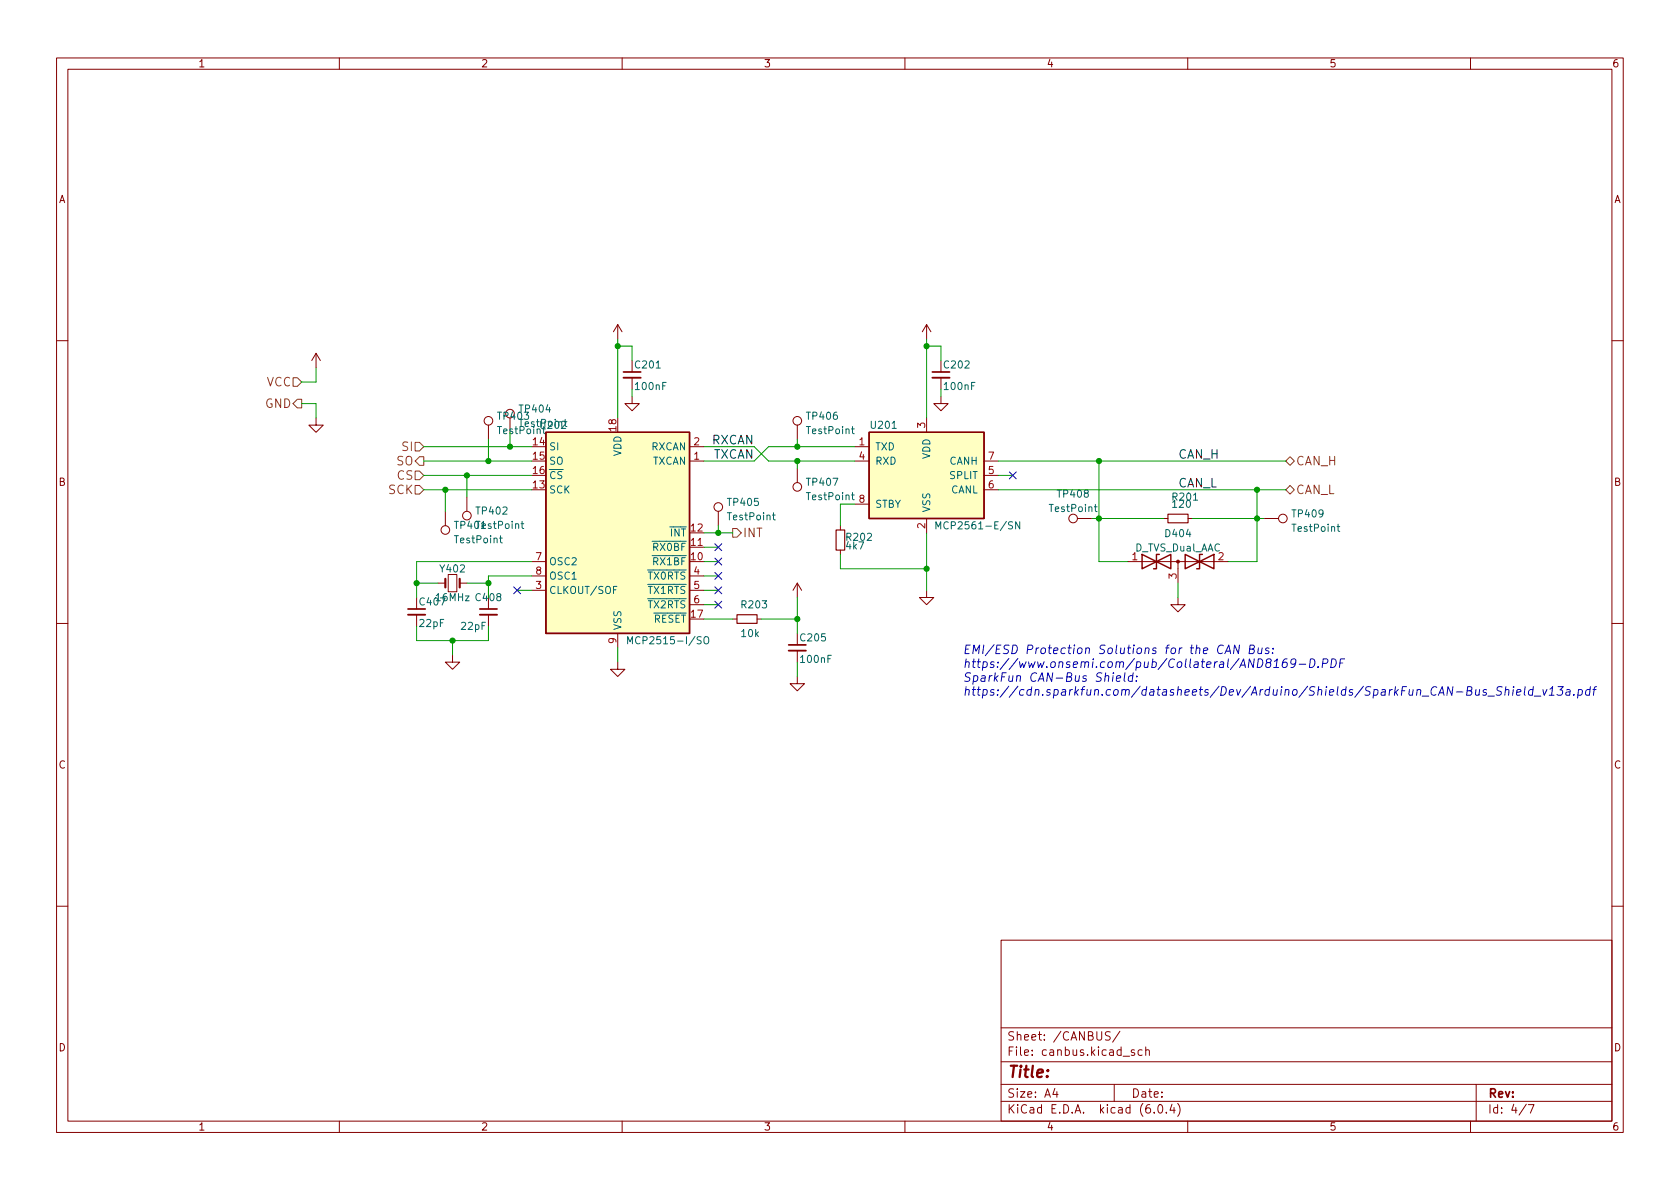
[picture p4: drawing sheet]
<svg xmlns="http://www.w3.org/2000/svg" width="297mm" height="210mm" viewBox="0 0 297 210" stroke-linecap="round" stroke-linejoin="round" font-family="sans-serif">
<g fill="none" stroke="#840000" stroke-width=".18">
<path d="M10 10.2h277v190.1h-277zM12 12.2h273v186.1h-273zM60 10.2v2M110 10.2v2M160 10.2v2M210 10.2v2M260 10.2v2M109.2 57.4l-.7 1.3M109.2 57.4v2.5M109.2 57.4l.8 1.3M163.8 57.4l-.7 1.3M163.8 57.4v2.5"/>
<path d="M163.8 57.4l.8 1.3M10 60.2h2M55.9 73.9v1.3h1.2l-1.2 1.2-1.3-1.2h1.3M55.9 62.5l-.8 1.2M55.9 62.5v2.5M55.9 62.5l.7 1.2M86.4 75.2v2.5M90.2 73.9v2.5M111.8 70.1v1.3h1.2l-1.2 1.2-1.3-1.2h1.3M111.8 63.7v2.1M111.8 66.8v2M121.9 79h2.6"/>
<path d="M141 75.2v2.5M151.1 79h2.6M163.8 73.9v2.5M166.4 70.1v1.3h1.2l-1.2 1.2-1.3-1.2h1.3M166.4 63.7v2.1M166.4 66.8v2M285 60.2h2M78.7 90.4v2.6M82.5 87.9v2.5M94 99.3h2.5M121.9 81.5h2.6M121.9 96.8h2.6"/>
<path d="M127 90.4v2.6M141 82.8v2.5M148.6 93v.7M148.6 97.3v.7M151.1 81.5h2.6M151.1 89.1h2.6M163.8 91.7v2.5M174 81.5h2.5M174 84.1h2.5M174 86.6h2.5M190.5 91.7h2.5M199.4 99.3h17.8"/>
<path d="M205.7 91.7h.8M208.3 99.3v3.8M210.1 91.7h.7M223.5 91.7h2.6M10 110.2h2M73.7 105.7v2M73.7 108.7v2M77.5 103.1h1.2M79.2 101.6h1.6v3h-1.6zM80 115.8v1.3h1.3l-1.3 1.3-1.3-1.3h1.3M81.3 103.1h1.2M86.4 105.7v2"/>
<path d="M86.4 108.7v2M94 104.4h2.5M94 101.8h2.5M109.2 117.1v1.3h1.3l-1.3 1.2-1.3-1.2h1.3M109.2 112v2.5M121.9 104.4h2.6M121.9 101.8h2.6M121.9 106.9h2.6M129.5 109.5h.8M133.9 109.5h.7M141 119.6v1.3h1.2l-1.2 1.3-1.3-1.3h1.3M141 103.1l-.8 1.3"/>
<path d="M141 103.1v2.6M141 112v2M141 115.1v2M141 103.1l.7 1.3M163.8 104.4v1.3h1.3l-1.3 1.2-1.2-1.2h1.2M208.3 105.7v1.2h1.2l-1.2 1.3-1.3-1.3h1.3M285 110.2h2M10 160.2h2M177 166.3h108v32h-108zM285 160.2h2M60 198.3v2M110 198.3v2"/>
<path d="M160 198.3v2M177 194.8h108M177 191.8h108M177 187.8h108M177 181.8h108M186.5 192.5l-.4 1h1M186.9 193v1M196.3 182.5l-.6-.1-.2 .2v.4l.6 .3 .2 .3-.3 .3h-.6M197 191.8v3M198 182.4l-1.3 1.9M200.6 185.7l-.4-.1-.2 .2 .1 .3 .5 .1v.4h-.6M201.9 185.7l-.4-.1-.3 .3v.4l.2 .3h.5"/>
<path d="M202.6 185.8l.2-.2 .3 .1 .1 .9M202.6 185.1v1.5M204.1 196.7v.1M204.9 195.4l.2-.1a.81 .81 0 0 1 .6 .7 .81 .81 0 0 1-.3 .8h-.2a.81 .81 0 0 1-.6-.6 .81 .81 0 0 1 .3-.8zM206.2 196.7v.1M207.2 195.3l-.3 1h.9M207.6 195.8v1M208.2 195.1a1.72 1.72 0 0 1 0 2.3M210 198.3v2M260 198.3v2M261 191.8v6.5M269.9 195.3l-1.3 1.9"/>
<path d="M270.2 195.3h1l-.6 1.5"/>
<circle cx="86.4" cy="74.4" r=".76"/>
<circle cx="141" cy="74.4" r=".76"/>
<circle cx="78.7" cy="93.7" r=".76"/>
<circle cx="82.5" cy="91.2" r=".76"/>
<circle cx="127" cy="89.7" r=".76"/>
<circle cx="141" cy="86.1" r=".76"/>
<circle cx="189.7" cy="91.7" r=".76"/>
<circle cx="226.8" cy="91.7" r=".76"/>
</g>
<g fill="none" stroke="#006464" stroke-width=".18">
<path d="M92.1 74.2v1.2M92.9 75l.6-.1-.1-.3h-.4l-.1 .2v.6h.5M94.4 74.6h-.3l-.2 .2 .1 .1 .4 .2v.3h-.5M94.9 74.6h.4M95 74.2v1l.3 .2M96.1 75.4v1.1l.3 .2M150.6 75.8h.4M150.7 75.4v1.1l.3 .2M88.3 95.2h.5M88.5 94.7v1.1l.3 .2M92.1 92.6h.5M92.3 92.2v1.1l.3 .2"/>
<path d="M136.6 91.1h.5M136.8 90.7v1.1l.3 .1M150.6 87.5h.4M150.7 87.1v1.1l.3 .2M165.5 93.5v-1.2l.4 .9 .4-.9v1.2M180.3 92.3v1.2l-.7-1.2v1.2M193.5 89.6h.5M193.7 89.2v1.1l.3 .2M236.4 93.1h.5M236.6 92.7v1.1l.3 .2M109.1 103.7h-.6v1.3M111 113.9v-1.3l.4 .9 .4-.9v1.3"/>
<path d="M124.6 112.6h.2a.43 .43 0 0 1 .5 .4v.4a.42 .42 0 0 1-.4 .5 .42 .42 0 0 1-.4-.5v-.4z"/>
</g>
<path d="M110.2 66.8h3.1M164.8 66.8h3.1M72.1 108.7h3.1M84.8 108.7h3.1M139.4 115.1h3.1" fill="none" stroke="#840000" stroke-width=".33"/>
<path d="M110.2 65.8h3.1M164.8 65.8h3.1M72.1 107.7h3.1M84.8 107.7h3.1M139.4 114h3.1" fill="none" stroke="#840000" stroke-width=".3"/>
<g fill="#ffffc2" stroke="#ffffc2" stroke-width=".18">
<path d="M153.7 76.4h20.3v15.3h-20.3z"/>
<path d="M96.5 76.4h25.4v35.6h-25.4z"/>
</g>
<path d="M96.5 76.4h25.4v35.6h-25.4zM153.7 76.4h20.3v15.3h-20.3zM201.9 98l5.1 2.6v-2.6l-5.1 2.6zM205 98h-.5v2.6h-.5M209.5 98l5.1 2.6v-2.6l-5.1 2.6zM212.6 98h-.5v2.6h-.5" fill="none" stroke="#840000" stroke-width=".25"/>
<path d="M147.8 93.7h1.6v3.6h-1.6zM206.5 90.9h3.6v1.6h-3.6zM130.3 108.7h3.6v1.5h-3.6z" fill="none" stroke="#840000" stroke-width=".2"/>
<path d="M78.7 102.4v1.5M81.3 102.4v1.5" fill="none" stroke="#840000" stroke-width=".38"/>
<circle cx="208.3" cy="99.3" r=".25" fill="#840000" stroke="#840000" stroke-width=".18"/>
<path d="M51.8 71.4l.8-.8h.7v1.5h-.7zM51.8 66.8h.8l.7 .8-.7 .7h-.8zM73.4 78.2h.8l.7 .8-.7 .8h-.8zM73.4 83.3h.8l.7 .8-.7 .7h-.8zM73.4 85.8h.8l.7 .8-.7 .8h-.8zM74.2 80.8h.7v1.5h-.7l-.8-.8zM129.5 93.5h.8l.8 .7-.8 .8h-.8zM227.3 81.5l.8-.7 .8 .7-.8 .8zM227.3 86.6l.8-.8 .8 .8-.8 .8z" fill="none" stroke="#725600" stroke-width=".18"/>
<g fill="none" stroke="#0000c2" stroke-width=".18">
<path d="M196.8 119.5l-.1 1M197.4 120l.7-.2v-.3h-.6l-.1 .8 .2 .2 .4-.1M198.9 119l-.2 1.3 .2 .2M200.3 119.5h-.6l-.2 .3v.4l.2 .3 .5-.1M200.4 119l-.2 1.5M201 119.5v.2M216.3 114.2a.73 .73 0 0 0-1 .4 .73 .73 0 0 0 .5 1l.3-.2M216.6 115.6l.7-1.5 .3 1.5M216.8 115.2h.7M219.2 114.1l-.2 1.5-.7-1.5-.2 1.5M220.9 114.8l.7-.1 .2-.2-.1-.3-.2-.1h-.5l-.2 1.5h.6l.3-.2 .1-.3-.3-.3M222.5 114.6v.9l.3 .1 .2-.2"/>
<path d="M223.2 114.6l-.2 1M224.1 117.2l-.2-.3 .1-.2 .2-.2 .5 .1 .1 .2-.1 .2-.7 .2-.2 .3 .1 .5a.5 .5 0 0 0 .7-.1 .5 .5 0 0 0 0-.7h-.2M224.4 114.6a.37 .37 0 0 0-.6 .3l.2 .2 .3 .1 .1 .2-.3 .2-.4-.1M225 115.4v.2M225.1 114.6v.2M225.2 118h.9M225.3 117l.5-.5-.2 1.5M227.6 116.5a.69 .69 0 0 0-.8 .7l-.1 .5 .1 .3h.4l.4-.3v-.3l-.2-.3-.5 .1-.2 .2M229.1 117.2l-.3 .3h-.3l-.3-.3 .2-.6 .5-.1 .2 .2a1.12 1.12 0 0 1-.6 1.3h-.3M229.7 117.5h1.2M231.7 116.5a.76 .76 0 0 1 .8 .6 .76 .76 0 0 1-.4 .9h-.6zM233.1 117.9l-.1 .1"/>
<path d="M233.9 117.3l.7-.1 .2-.2-.1-.3-.2-.2h-.5l-.2 1.5M235.5 116.5a.76 .76 0 0 1 .8 .6 .76 .76 0 0 1-.4 .9h-.6zM236.9 117.2h.5M237.7 116.5h-.7l-.2 1.5M200.9 120.3v.2M261 121.9l-.1 1h.4l.2-.1M261.6 121.9l-.1 1M262.8 122a.37 .37 0 0 0-.6 .2l.1 .2 .5 .1v.2l-.2 .2h-.4M263.1 123.1h1.1M265.6 121.5a.65 .65 0 0 0-.8 .1l-.1 .4 .7 .4v.4a.65 .65 0 0 1-.9 .1M266.2 122.1l.2-.2 .4 .1-.1 .9M266.3 121.4l-.2 1.5"/>
<path d="M267.6 121.9l-.2 1M267.6 121.4v.2M268.2 122.4l.7-.1v-.3l-.5-.1-.2 .2v.8h.6M269.7 121.4l-.2 1.3 .2 .2M271 122l-.4-.1-.3 .3-.1 .5 .1 .2h.6M271.1 121.4l-.2 1.5M271.3 123.1h1.1M272.8 121.9l.2 1 .5-1M273.9 122.9h.9M274 121.9l.5-.5-.2 1.5M275.5 121.4h.9l-.6 .6 .4 .1v.7l-.3 .1h-.4l-.2-.1M277 122h.6l-.1 .9"/>
<path d="M277.6 122.3l-.5 .1a.3 .3 0 0 0-.3 .2 .3 .3 0 0 0 .2 .3h.5M278.3 122.8v.1M279.1 122h.6l.1 .2-.1 .5-.3 .2h-.4M279.1 121.9l-.2 1.6M281.1 122l-.1-.1a.5 .5 0 0 0-.6 .3l-.1 .5 .1 .2h.6M281.2 121.4l-.2 1.5M281.6 121.9h.6M282.3 121.4l-.4 .2-.2 1.3"/>
</g>
<g fill="none" stroke="#009600" stroke-width=".18">
<path d="M109.2 59.9v14M163.8 59.9v14M53.3 71.4h2.6v2.5M55.9 65v2.6h-2.6M74.9 79h19.1M86.4 77.7v3.8M90.2 76.4v2.6M109.2 61.2h2.6v2.5M111.8 68.8v1.3M124.5 79h8.8l2.6 2.5h15.2M141 77.7v1.3M151.1 79h-15.2l-2.6 2.5h-8.8"/>
<path d="M163.8 61.2h2.6v2.5M166.4 68.8v1.3M74.9 81.5h19.1M74.9 86.6h19.1M74.9 84.1h19.1M78.7 86.6v3.8M82.5 84.1v3.8M94 99.3h-20.3v6.4M124.5 99.3h2.5M124.5 96.8h2.5M124.5 94.2h5M127 93v1.2"/>
<path d="M141 81.5v1.3M148.6 98v2.6h15.2M151.1 89.1h-2.5v3.9M163.8 94.2v10.2M176.5 81.5h50.8M176.5 86.6h50.8M176.5 84.1h2.6M193 91.7h12.7M194.3 81.5v17.8h5.1M210.8 91.7h12.7M222.2 86.6v12.7h-5M73.7 110.7v2.6h12.7v-2.6"/>
<path d="M73.7 103.1h3.8M80 113.3v2.5M82.5 103.1h3.9M91.4 104.4h2.6M94 101.8h-7.6v3.9M109.2 114.5v2.6M124.5 101.8h2.5M124.5 109.5h5M124.5 104.4h2.5M124.5 106.9h2.5M134.6 109.5h6.4M141 105.7v6.3"/>
<path d="M141 117.1v2.5M208.3 103.1v2.6"/>
</g>
<g fill="none" stroke="#000084" stroke-width=".18">
<path d="M126.4 98.7l1.2 1.2M126.4 96.2l1.2 1.2M127.6 98.7l-1.2 1.2M127.6 96.2l-1.2 1.2M178.5 83.5l1.2 1.2M179.7 83.5l-1.2 1.2M90.8 103.8l1.2 1.2M92 103.8l-1.2 1.2M126.4 106.3l1.2 1.2M126.4 103.8l1.2 1.2M126.4 101.2l1.2 1.3M127.6 106.3l-1.2 1.2"/>
<path d="M127.6 103.8l-1.2 1.2M127.6 101.2l-1.2 1.3"/>
</g>
<g fill="#009600" stroke="#009600" stroke-width=".18">
<circle cx="163.8" cy="100.6" r=".46"/>
<circle cx="141" cy="79" r=".46"/>
<circle cx="141" cy="109.5" r=".46"/>
<circle cx="141" cy="81.5" r=".46"/>
<circle cx="163.8" cy="61.2" r=".46"/>
<circle cx="86.4" cy="81.5" r=".46"/>
<circle cx="127" cy="94.2" r=".46"/>
<circle cx="109.2" cy="61.2" r=".46"/>
<circle cx="73.7" cy="103.1" r=".46"/>
<circle cx="90.2" cy="79" r=".46"/>
<circle cx="78.7" cy="86.6" r=".46"/>
<circle cx="86.4" cy="103.1" r=".46"/>
<circle cx="80" cy="113.3" r=".46"/>
<circle cx="82.5" cy="84.1" r=".46"/>
<circle cx="194.3" cy="91.7" r=".46"/>
<circle cx="222.2" cy="91.7" r=".46"/>
<circle cx="222.2" cy="86.6" r=".46"/>
<circle cx="194.3" cy="81.5" r=".46"/>
</g>
<text font-size="2.8" fill="#840000" x="178" y="190.6">Title:</text>
<g font-size="2.1" fill="#725600">
<text x="47.1" y="68.3">VCC</text>
<text x="46.9" y="72.1">GND</text>
<text x="70.1" y="82.3">SO</text>
<text x="71.2" y="79.8">SI</text>
<text x="229.1" y="82.3">CAN_H</text>
<text x="68.7" y="87.4">SCK</text>
<text x="70.2" y="84.8">CS</text>
<text x="229.1" y="87.4">CAN_L</text>
<text x="131.3" y="95">INT</text>
</g>
<g font-size="2.1" fill="#0f0f0f">
<text x="125.8" y="78.6">RXCAN</text>
<text x="126" y="81.1">TXCAN</text>
<text x="208.3" y="81.1">CAN_H</text>
<text x="208.3" y="86.2">CAN_L</text>
</g>
<g font-size="2.1" fill="#0000c2">
<text x="170.2" y="115.7">EMI/ESD Protection Solutions for the CAN Bus:</text>
<text x="170.2" y="118.1">https://www.onsemi.com/pub/Collateral/AND8169-D.PDF</text>
<text x="170.2" y="120.6">SparkFun CAN-Bus Shield:</text>
<text x="170.2" y="123">https://cdn.sparkfun.com/datasheets/Dev/Arduino/Shields/SparkFun_CAN-Bus_Shield_v13a.pdf</text>
</g>
<g font-size="2.1" fill="#840000">
<text x="178" y="184">Sheet: /CANBUS/</text>
<text x="178" y="186.7">File: canbus.kicad_sch</text>
<text x="178" y="196.9">KiCad E.D.A. kicad (6.0.4)</text>
<text x="178" y="194.1">Size: A4</text>
<text x="200" y="194.1">Date:</text>
<text x="263" y="194.1">Rev:</text>
<text x="263" y="196.9">Id: 4/7</text>
</g>
<g font-size="1.8" fill="#840000">
<text x="35" y="11.9">1</text>
<text x="85" y="11.9">2</text>
<text x="135" y="11.9">3</text>
<text x="185" y="11.9">4</text>
<text x="235" y="11.9">5</text>
<text x="285" y="11.9">6</text>
<text x="10.3" y="35.9">A</text>
<text x="285.3" y="35.9">A</text>
<text x="10.3" y="85.9">B</text>
<text x="285.3" y="85.9">B</text>
<text x="10.3" y="135.9">C</text>
<text x="285.3" y="135.9">C</text>
<text x="10.3" y="185.9">D</text>
<text x="285.3" y="185.9">D</text>
<text x="35" y="199.9">1</text>
<text x="85" y="199.9">2</text>
<text x="135" y="199.9">3</text>
<text x="185" y="199.9">4</text>
<text x="235" y="199.9">5</text>
<text x="285" y="199.9">6</text>
</g>
<g font-size="1.8" fill="#006464">
<text x="112.4" y="65.1">C201</text>
<text x="167" y="65.1">C202</text>
<text x="112.5" y="69">100nF</text>
<text x="167.1" y="69">100nF</text>
<text x="88.2" y="76.8">TestPoint</text>
<text x="88.2" y="74.2">TP403</text>
<text x="92" y="72.9">TP404</text>
<text x="95.7" y="75.8">U202</text>
<text x="142.8" y="76.8">TestPoint</text>
<text x="142.8" y="74.2">TP406</text>
<text x="154.1" y="75.8">U201</text>
<text x="97" y="79.6">SI</text>
<text x="97" y="82.2">SO</text>
<text x="109.9" y="80.7" transform="rotate(-90 109.9 80.7)">VDD</text>
<text x="115.1" y="79.6">RXCAN</text>
<text x="115.3" y="82.2">TXCAN</text>
<text x="154.7" y="79.6">TXD</text>
<text x="154.7" y="82.2">RXD</text>
<text x="164.5" y="81.2" transform="rotate(-90 164.5 81.2)">VDD</text>
<text x="167.9" y="82.2">CANH</text>
<text x="97" y="87.2">SCK</text>
<text x="97" y="84.7">~{CS}</text>
<text x="128.8" y="89.5">TP405</text>
<text x="142.8" y="88.4">TestPoint</text>
<text x="142.8" y="85.9">TP407</text>
<text x="154.7" y="89.8">STBY</text>
<text x="168" y="84.7">SPLIT</text>
<text x="168.1" y="87.2">CANL</text>
<text x="187.1" y="88">TP408</text>
<text x="207.4" y="88.5">R201</text>
<text x="207.4" y="89.8">120</text>
<text x="80.5" y="93.5">TP401</text>
<text x="84.4" y="93.5">TestPoint</text>
<text x="84.4" y="91">TP402</text>
<text x="117.2" y="94.9">~{INT}</text>
<text x="128.8" y="92">TestPoint</text>
<text x="149.8" y="95.6">R202</text>
<text x="164.5" y="90.7" transform="rotate(-90 164.5 90.7)">VSS</text>
<text x="166.6" y="93.6">MCP2561-E/SN</text>
<text x="185.7" y="90.5">TestPoint</text>
<text x="206.2" y="95">D404</text>
<text x="228.6" y="94">TestPoint</text>
<text x="228.6" y="91.5">TP409</text>
<text x="77.9" y="101.2">Y402</text>
<text x="80.5" y="96.1">TestPoint</text>
<text x="97" y="99.9">OSC2</text>
<text x="114.2" y="99.9">~{RX1BF}</text>
<text x="114.2" y="97.4">~{RX0BF}</text>
<text x="149.7" y="97.1">4k7</text>
<text x="200.6" y="97.5">D_TVS_Dual_AAC</text>
<text x="74.3" y="107.1">C407</text>
<text x="77.2" y="106.3">16MHz</text>
<text x="84.2" y="106.3">C408</text>
<text x="97" y="105">CLKOUT/SOF</text>
<text x="97" y="102.5">OSC1</text>
<text x="113.3" y="102.5">~{TX0RTS}</text>
<text x="113.3" y="105">~{TX1RTS}</text>
<text x="113.3" y="107.6">~{TX2RTS}</text>
<text x="131.2" y="107.6">R203</text>
<text x="74.3" y="110.9">22pF</text>
<text x="81.6" y="111.4">22pF</text>
<text x="109.9" y="111.5" transform="rotate(-90 109.9 111.5)">VSS</text>
<text x="112.1" y="113.9">MCP2515-I/SO</text>
<text x="114.1" y="110.1">~{RESET}</text>
<text x="131.1" y="112.6">10k</text>
<text x="141.6" y="113.4">C205</text>
<text x="141.7" y="117.2">100nF</text>
</g>
<g font-size="1.8" fill="#a90000">
<text x="109" y="76.2" transform="rotate(-90 109 76.2)">18</text>
<text x="163.6" y="75.7" transform="rotate(-90 163.6 75.7)">3</text>
<text x="94.3" y="78.7">14</text>
<text x="94.3" y="81.3">15</text>
<text x="94.3" y="83.8">16</text>
<text x="122.7" y="81.3">1</text>
<text x="122.7" y="78.7">2</text>
<text x="151.9" y="78.7">1</text>
<text x="151.9" y="81.3">4</text>
<text x="174.8" y="83.8">5</text>
<text x="174.8" y="81.3">7</text>
<text x="94.3" y="86.4">13</text>
<text x="151.9" y="88.9">8</text>
<text x="174.8" y="86.4">6</text>
<text x="122.2" y="94">12</text>
<text x="163.6" y="93.5" transform="rotate(-90 163.6 93.5)">2</text>
<text x="94.8" y="99.1">7</text>
<text x="94.8" y="101.6">8</text>
<text x="122.2" y="99.1">10</text>
<text x="122.2" y="96.5">11</text>
<text x="122.7" y="101.6">4</text>
<text x="200.2" y="99.1">1</text>
<text x="215.4" y="99.1">2</text>
<text x="94.8" y="104.1">3</text>
<text x="122.7" y="104.1">5</text>
<text x="122.7" y="106.7">6</text>
<text x="208" y="102.3" transform="rotate(-90 208 102.3)">3</text>
<text x="109" y="113.8" transform="rotate(-90 109 113.8)">9</text>
<text x="122.2" y="109.2">17</text>
</g>
</svg>
